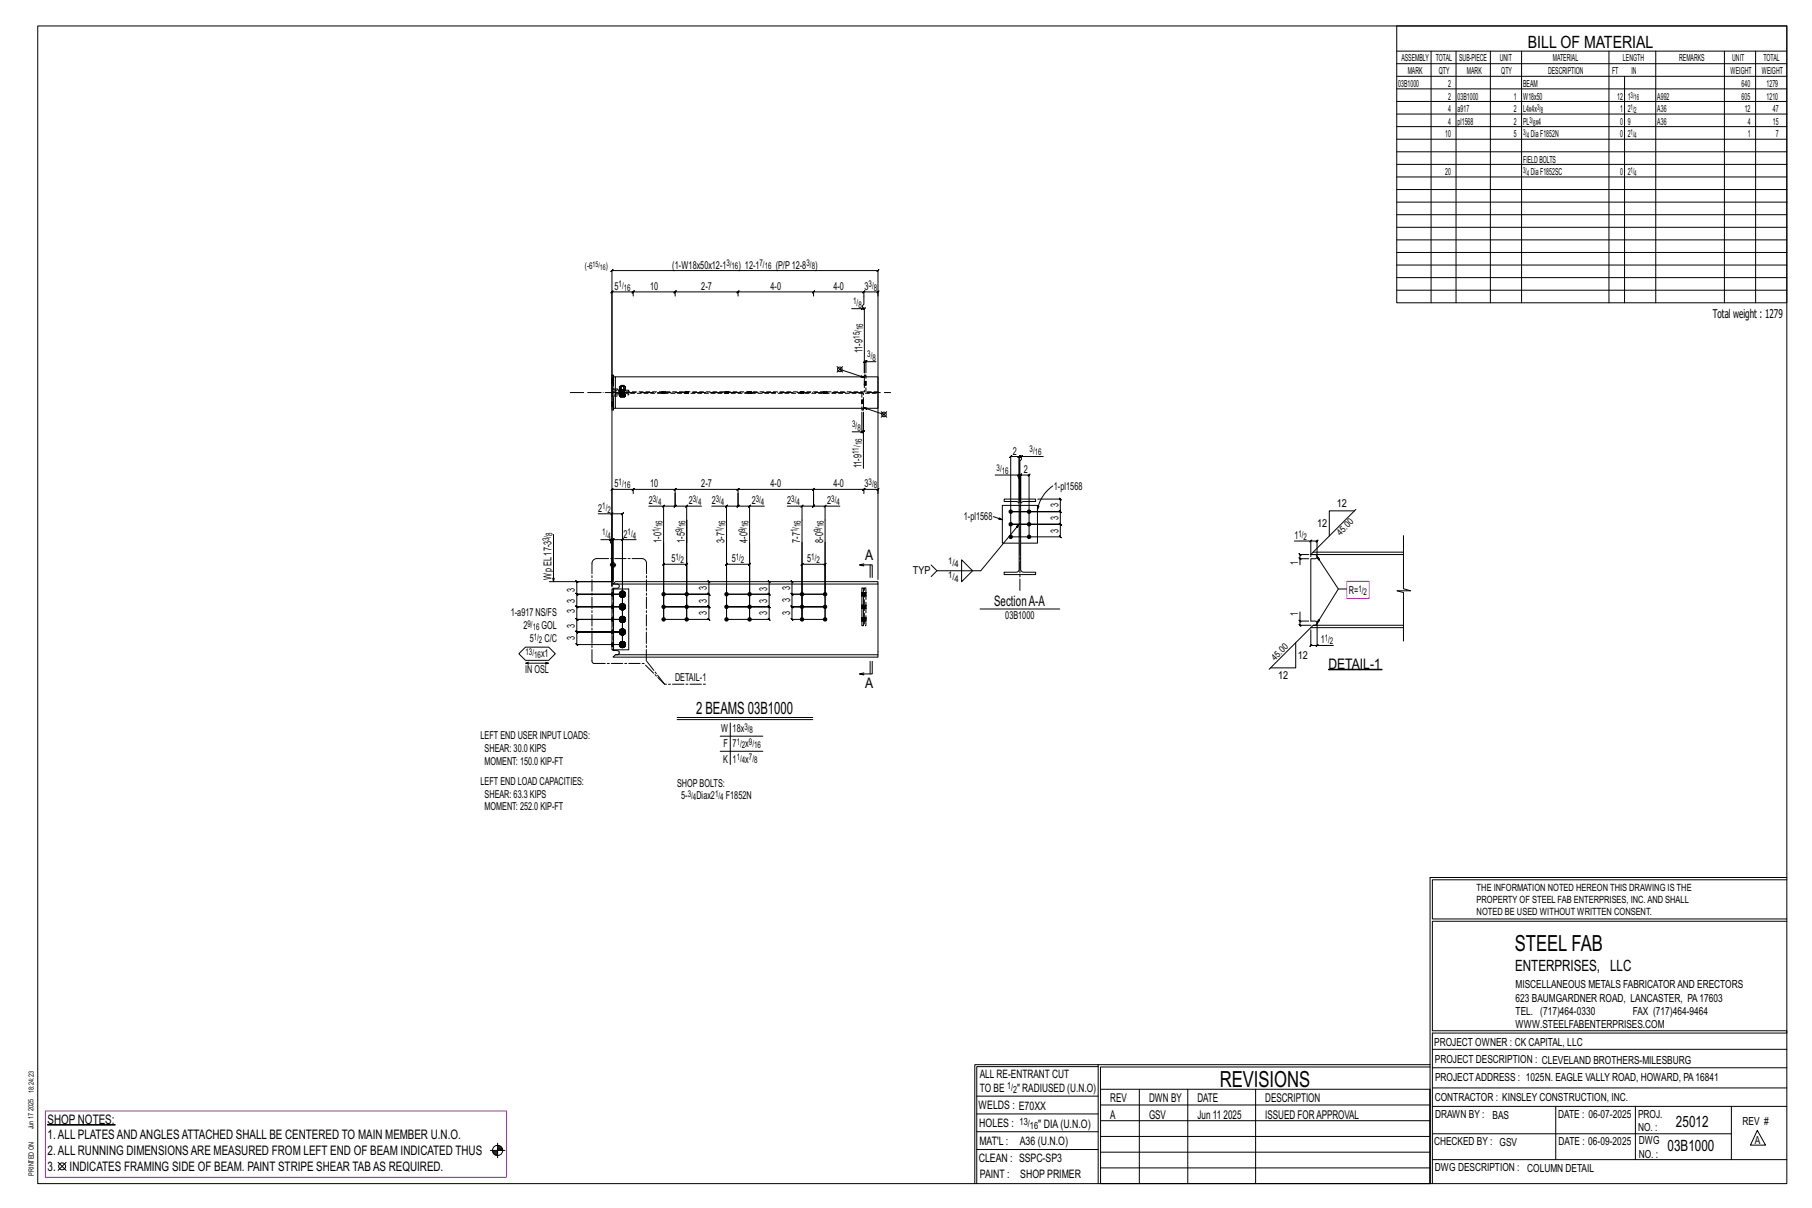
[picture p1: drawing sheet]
<svg xmlns="http://www.w3.org/2000/svg" width="914mm" height="610mm" viewBox="0 0 914 610" stroke-linecap="round" stroke-linejoin="round" font-family="sans-serif">
<g fill="#000" stroke="#000" stroke-width=".5">
<path d="M670 338h27zM24 568h34z"/>
<circle cx="510" cy="258" r=".9"/>
<circle cx="519" cy="258" r=".9"/>
<circle cx="510" cy="265" r=".9"/>
<circle cx="510" cy="271" r=".9"/>
<circle cx="519" cy="271" r=".9"/>
<circle cx="519" cy="265" r=".9"/>
<circle cx="335" cy="300" r=".9"/>
<circle cx="347" cy="300" r=".9"/>
<circle cx="367" cy="300" r=".9"/>
<circle cx="378" cy="300" r=".9"/>
<circle cx="405" cy="300" r=".9"/>
<circle cx="416" cy="300" r=".9"/>
<circle cx="335" cy="313" r=".9"/>
<circle cx="335" cy="306" r=".9"/>
<circle cx="347" cy="306" r=".9"/>
<circle cx="347" cy="313" r=".9"/>
<circle cx="367" cy="313" r=".9"/>
<circle cx="367" cy="306" r=".9"/>
<circle cx="378" cy="306" r=".9"/>
<circle cx="378" cy="313" r=".9"/>
<circle cx="405" cy="313" r=".9"/>
<circle cx="405" cy="306" r=".9"/>
<circle cx="416" cy="306" r=".9"/>
<circle cx="416" cy="313" r=".9"/>
</g>
<g fill="none" stroke="#000" stroke-width=".5">
<path d="M19 13h883v584h-883zM705 13h197v140h-197zM705 26h197M705 32h197M705 39h197M722 26v127M735 26v127M752 26v127M768 26v127M812 26v127M820 39v114M836 26v127"/>
<path d="M870 26v127M886 26v127M705 45h197M705 51h197M705 58h197M705 64h197M705 70h197M705 77h197M705 83h197M705 89h197M705 96h197M705 102h197"/>
<path d="M705 108h197M705 115h197M705 121h197M705 127h197M705 134h197M320 149v-2l-1 1 1-1h-11l-1 1 1-1v53M320 147h21l-1 1 1-1v2M320 147l-1 1zM341 147h31v1l1-1-1 2M341 147l-1 1zM372 147h39l-1 1 1-1v2M373 147l-1 1z"/>
<path d="M411 147h25l-1 1 1-1v7h-1v2h-5M411 147l-1 1zM435 156h1l1-1-1 1v22M436 155l-1 1zM436 147h7v1l1-1-1 2M436 147l-1 1zM705 140h197M705 146h197M436 178v10zM309 191h.1M309 193h.1M309 198v9h1v-1"/>
<path d="M310 190v-1h-1v9M310 191h.1M310 193h.1M311 190h132v16h-132zM311 190h-2v16h2M313 199v1zM313 197v-2v2M313 199v1M313 199h1v1h-1M313 197h.1M313 198h.1M313 199h.1"/>
<path d="M313 197h3h-3M314 199h.1M315 199h-1v1M315 195h1v2M315 195h-2h2v2M315 197h.1M315 198h.1M315 199h.1M315 199l1 1M316 199v1M316 200h-1M334 198h.1"/>
<path d="M336 198h.1M346 198h.1M347 198h.1M366 198h.1M367 198h.1M377 198h.1M379 198h.1M404 198h.1M406 198h.1M416 198h.1M417 198h.1M422 185l3 3"/>
<path d="M424 186l12 5M425 185l-3 3M436 194h.1M436 193h.1M436 190v-1h1v1M437 183h-1l1-1-1 1v5M437 194h.1M437 193h.1M437 182l-1 1zM442 183h-5v5M309 203h.1M309 205h.1"/>
<path d="M310 203h.1M310 205h.1M313 200h1h1M314 200l1-1v1M435 202h.1M435 204h.1M435 206v1h1v-1M435 208v10h-5M435 218h1h-1l1-1v1v-10v28M435 217l-1 1zM436 206l10 3M436 202h.1"/>
<path d="M436 204h.1M445 208l2 3M447 208l-2 3M502 240h12v1l1 1v10M514 240h-1l1-1zM514 240h1l1-1-1 1v13v-13l1-1-1 1h4l1-1-1 1v31M515 230h1l-1 1zM515 230h-1h1l-1 1v-1v23v-23h1l-1 1v-1h-4h1l-1 1v-1v41h25h1l-1-1v1v-6h1l-1-1v1h-25h25h1l-1-1v1v-7l1 1-1-1h-25h25l1 1-1-1v-6h1l-1-1v1h-11M526 230h-11v2v1v13M309 259h5v1l1-1h-1v66M309 259l-1 1zM320 249v-3l-1 1h1h-11v-1l-1 1h1v49v-37h-7"/>
<path d="M320 247h21h-1l1-1v3M320 246l-1 1zM327 255h8v58h23l-1-1 1 1v-7v1l-1-1h1h-23h23v1l-1-1h1v-6l-1-1 1 1h-23h23l-1-1 1 1v-6l-1-1 1 1M335 255l-1 1 1-1zM341 249v6l-1 1 1-1h-6M341 249v6l-1 1 1-1h6M341 247h31l1-1-1 3M341 246l-1 1zM347 255l-1 1zM354 255h-7v45M359 255h8v58v-28h-1l1-1v1h11l1-1-1 1v28v-58h8M366 256l1-1z"/>
<path d="M372 247l1-1zM372 249v6h1l-1 1v-1h-5M372 249v6v1l1-1h-1h6M372 247h39h-1l1-1v3M378 255h1l-1 1zM397 255h8v58v-28h-1l1-1v1h11l1-1-1 1v28M405 255l-1 1 1-1zM411 247h-1l1-1zM411 249v6l-1 1 1-1h-6M411 249v6l-1 1 1-1h5M411 247h25h-1l1-1v3M417 255l-1 1z"/>
<path d="M424 255h-8v45M436 247h7l1-1-1 3M436 246l-1 1zM507 252h16v1h-7h-1v2v33l1 1h7v1h-16v-1h6l1-1v-1v-33l-1-1h-6zM514 255h-8v19h8M515 255h9v19h-9M524 255v1v1zM531 245a19 19 0 0 0-7 12M684 258h-13v12M684 257l-21 22M279 270v24M303 272h5v2l1 1v21"/>
<path d="M308 272h1v1l1-1h-1v22M309 272l-1 1zM314 272h1l-1 1zM314 272h-5h1l-1 1v-1v22M321 272h-7v53M335 274v39v-28h-1l1-1v1h12h-1l1-1v1v28v-51v12M367 274v-12v51h21h1l-1-1v1v-7l1 1-1-1h-21h21l1 1-1-1v-6h1l-1-1v1h-21h21h1l-1-1v1v-6h1l-1-1v1M416 274v39h-16l-1-1 1 1v-7v1l-1-1h1h16h-16v1l-1-1h1v-6l-1-1 1 1h16M501 261l5 1M514 265l-19 23h-22l-3-3M653 273h8v8M660 280h-4v-1l1 1h-1v2"/>
<path d="M661 274l1-1zM661 273h4l-1 1 1-1v8M661 280h47M661 280h3a1.1 1.1 0 0 1 1 1 1.1 1.1 0 0 1-1 1h-3v31h3l1 1-1 1-1 1M708 270v27l4 1h-7l3 1v25M708 279h-45l-2 1M308 285h3M308 285h.1M308 284v1M309 284v1M309 297h1v31h-1zM309 295h2a1.1 1.1 0 0 1 2 1 1.1 1.1 0 0 1-2 1h-2"/>
<path d="M309 284v8M309 294h-18v-1l1 1h-1v6v-1l1 1h-1h23h-23v-1l1 1h-1v6l1 1-1-1h23h-23l1 1-1-1v7v-1l1 1h-1h23h-23v-1l1 1h-1v6v-1l1 1h-1h23h-23v-1l1 1h-1v6l1 1-1-1h23M310 285v1M310 297h7v31h-7M311 294h132v1h-134zM313 300h.1M313 299v1M313 299v1v1v-1M314 298l-1 1M314 299l1-1v1M315 299l1 1M315 298l-1 1"/>
<path d="M315 300v1M315 299h1h-1M316 299v1M400 294l-1-1 1 1v6l-1-1 1 1h16M435 299h.1M435 297h1v19h-1zM436 299h.1M436 286l-2-1h6v6M436 285h-2M437 299h.1M439 285v6M443 292v-155l1-1-1 1h-134v-1l-1 1h1v157h-32"/>
<path d="M443 295v35M473 288l-3 3M485 283l6 5-6 6zM656 281l1 1zM660 282h-4v3M665 281l10 16-10 17v-1h1l-1 1v12h8M675 297h5M313 319h.1M313 313h.1M313 306h.1M313 318v1M313 312v1"/>
<path d="M313 320h1M313 314h1M313 307l1 1M313 301h1M313 319v1M313 306v1M313 319v-1v1v1v-1M313 312v-1v2v1v-1M313 306v-1v1v1M313 313l1 1M314 318h-1M314 311h-1"/>
<path d="M314 305h-1M314 320h1M314 314h1M314 307l1 1M314 301h1M314 317l-1 1M314 318h1M314 311l-1 1M314 312l1-1v1M314 305h1M315 318l1 1v1M315 312l1 1"/>
<path d="M315 305l1 1v1M315 318h-1M315 311l-1 1M315 305h-1M315 320h-1M315 313v1h-1M315 307v1l-1-1M315 301h-1M315 319l1 1h-1M315 313h1l-1 1M315 307h1h-1M315 300h1l-1 1"/>
<path d="M315 319v1M315 313v1M315 306v1M315 318h1l-1 1M315 311l1 1h-1M315 305l1 1h-1M316 318v1M316 312v1M316 306h.1M435 301h.1M435 305h.1M435 307h.1"/>
<path d="M435 312h.1M435 313h.1M436 301h.1M436 305h.1M436 307h.1M436 312h.1M436 313h.1M437 301h.1M437 305h.1M437 307h.1M437 312h.1M437 313h.1"/>
<path d="M495 307h40M656 313l1 1zM656 309v4h4M656 313v3v-1l1 1h-1h6M661 318v8l1-1-1 1h4M661 317l-21 21M661 317h47M708 316h-45l-2 1M262 330l3-3h12l3 3-3 3h-12zM265 335h12h-2M267 334l-2 1h2M275 334l2 1"/>
<path d="M309 328l3 1v1h-1M311 330h132v2h-134zM313 325h.1M313 326l1 1M313 325v1M313 325v-1v1v1M314 324h-1M314 326l1 1M314 324l-1 1M314 324h1v1M315 324l1 1v1M315 324h-1"/>
<path d="M315 326v1l-1-1M315 326h1h-1M315 325v1M315 324l1 1h-1M316 325h.1M436 340h-2M439 334v6M440 334v6h-6l2 1M654 324v13h-13M665 326v-1l-1 1zM342 362h68M342 363h68"/>
<path d="M363 372h22M363 379h22M369 365v21M722 443v154M722 443h180M902 444h-179v20h179M902 465h-179v55h179v1h-179v76M554 538h-61v59M554 537h168M722 538h-167v13M723 539h179M723 530h179"/>
<path d="M493 553h61M555 550h167v47h-167zM555 558h167M575 550v47M599 550v47M634 550v47M723 549h179M723 558h179M785 558v27M825 558v27M874 558v27M251 577v7"/>
<path d="M251 579h2M251 580h3M251 578h2M493 571h61M493 562h61M555 573h167M555 566h167M723 572h151M887 570l4 8h-8zM29 587l4 4M33 587l-4 4M247 581h8"/>
<path d="M249 581h2M249 582h2M250 583h1M492 597v-60h62v60M493 580h61M555 589h167M555 581h167M723 585h179"/>
<circle cx="424" cy="186" r="1.2"/>
<circle cx="446" cy="209" r="1.2"/>
<circle cx="309" cy="285" r="1.2"/>
<circle cx="31" cy="589" r="1.8"/>
<circle cx="251" cy="581" r="2.6"/>
</g>
<path d="M680 293h11v9h-11zM23 561h233v33h-233z" fill="none" stroke="#f0f" stroke-width=".5"/>
<g fill="none" stroke="#000" stroke-width=".5" stroke-dasharray="2 1.4">
<path d="M309 192h1M309 191h1M309 191h.1M309 193h.1M309 193h1M309 200h2l2-1M310 191h-1M310 191h.1M310 193l-1-1 1 1M311 196h-2M312 197l-1-1M312 197h.1"/>
<path d="M312 198h.1M312 198v-1M312 198h-3M313 198v1l130-1M313 199v1zM313 200h.1M313 197v-2v2v-2v2h2h-2M313 199v1M313 199h1M313 198h.1M313 198v1M313 197h.1"/>
<path d="M313 197v1M313 197v2v-2M313 199h.1M313 195h1M313 195h2M313 195h.1M313 197h2M314 198h.1M314 198l-1 1M314 198v-1M314 199v1zM314 200h.1"/>
<path d="M314 200h1M314 195h.1M314 195h1M314 197v1zM314 198h1M314 198v1zM314 198v1M314 199h.1M314 198l1-1M314 197h.1M314 199l1 1M315 199h.1"/>
<path d="M315 197h.1M315 195h.1M315 198h.1M315 198v1M315 198v-1M315 195v2zM315 197h1h-1v-2h1v2M315 197v2v-2M315 199v-1M315 199l1 1h-1zM315 197h1M316 200h-1z"/>
<path d="M316 200h.1M316 199v1M317 198v-1h-7v-7M334 198h.1M335 198h.1M335 198h1M336 198h.1M346 198h.1M346 198h1zM347 198h.1M366 198h.1M366 198h1z"/>
<path d="M367 198h.1M377 198h.1M378 198h.1M378 198h1M379 198h.1M404 198h.1M404 198h1zM405 198h.1M405 198h1M406 198h.1M416 198h.1M416 198h1"/>
<path d="M417 198h.1M435 198v8M436 193l1 1zM436 194h.1M436 193h.1M436 190v8M436 194h1M437 198v-8M437 193h-1M437 194h-1M437 194h.1M437 193h.1"/>
<path d="M443 198h-134M309 204h1M309 203h1M309 203h.1M309 205h.1M309 205h1M309 204l1 1M310 206v-6l7-1v-1M310 203h-1M310 203h.1M310 204h-1h1M313 200h1"/>
<path d="M314 200v-1l1 1M315 200h.1M435 202l1 1zM435 202h1M435 202h.1M435 204h.1M435 203l1 1M435 203h1M435 204h1M436 206v-8M436 202h-1M436 202h.1"/>
<path d="M436 203h.1M309 300h1M309 299h1M309 297v31M313 300h.1M313 300v-1v1v1v-1M313 299v1zM313 299v1M313 299h.1M313 299v-1zM313 299l1-1zM313 299l1-1"/>
<path d="M313 299h1M313 299h2zM313 299v1v-1v1v1v-1v1M313 299h1zM313 298h1zM314 299h.1M314 298v1M314 299h1zM314 298h1h-1h1v1zM314 298h1zM315 299h.1M315 298v1z"/>
<path d="M315 298v1M315 299v1zM315 299l1 1zM315 300h.1M315 299h1h-1M315 299l1 1M315 299h1zM316 299v1zM316 299v1M316 300l-1 1zM316 300h.1M435 300h1z"/>
<path d="M435 300h1M435 299h1M435 299h.1M436 299h-1M436 299h.1M436 300h.1M436 300h1zM436 297h1v19h-1zM437 299h-1M437 299h.1M437 300l-1-1M309 320h1z"/>
<path d="M309 320h.1M309 319l1 1M309 319h1M309 318h1M309 313h1zM309 313h.1M309 313h1M309 312h1M309 307h1zM309 307h.1M309 307h1M309 306h1"/>
<path d="M309 305h1M309 301h1zM309 301v-1M309 300l1 1M310 319h-1l1 1M310 313h-1h1M310 307l-1-1 1 1M310 300h-1h1M313 319v1zM313 313h.1M313 306v1zM313 319v-1v1v1v-1"/>
<path d="M313 313v-2v2v1v-1M313 306v-1v1v2v-2M313 318v1zM313 320h.1M313 312v1zM313 313v1zM313 306h.1M313 307h.1M313 300v1zM313 320v-1M313 318v1M313 312v1"/>
<path d="M313 307v-1M313 318h.1M313 318v-1zM313 311v1zM313 314h.1M313 311h.1M313 305v1zM313 307v1zM313 305h.1M313 301h.1M313 320h1zM313 320h1"/>
<path d="M313 318h1zM313 318h1M313 314h1zM313 314h1M313 311h1zM313 311h1M313 307l1 1zM313 307l1 1M313 305h1zM313 305h1M313 301h1zM313 301h1"/>
<path d="M313 319l1 1M313 319l1-1M313 313l1 1M313 312h1M313 307h1M313 306l1-1M313 300l1 1M313 319h.1M313 318h2zM313 314h2zM313 311h2zM313 308h2z"/>
<path d="M313 305h2zM313 301h2zM313 318v1v-1v2M313 312v-1v2v-1v1v1v-1v1v-1M313 305v1v1M313 319l1 1zM313 319l1-1zM313 313h1zM313 312h1zM313 307h1zM313 306h1zM313 300l1 1z"/>
<path d="M313 317h1zM313 308h1zM314 320h.1M314 318h.1M314 314h.1M314 313h.1M314 312h.1M314 307v1zM314 307h.1M314 306v-1zM314 301h.1M314 317v1v-1v1"/>
<path d="M314 320h1M314 320h1zM314 318h1zM314 317l1 1-1-1 1 1zM314 317h1zM314 311v1M314 314h1zM314 314h1M314 313h1zM314 312h1zM314 311h1h-1h1v1zM314 311h1z"/>
<path d="M314 305h.1M314 308h1zM314 308h1M314 307l1 1M314 307h1zM314 305l1 1zM314 305h1h-1h1zM314 305h1zM314 301h1zM314 301h1M315 320h.1M315 320v-1z"/>
<path d="M315 318v1zM315 318h.1M315 314v-1M315 313h.1M315 312h.1M315 307h.1M315 306h.1M315 305h.1M315 301h.1M315 301v-1zM315 314h.1M315 311h.1"/>
<path d="M315 308v-1zM315 308v-1M315 317v1zM315 319h.1M315 312v1zM315 318l1 1zM315 311l1 2zM315 305l1 1zM315 306v1zM315 319l1 1h-1M315 319l1-1h-1M315 313h1l-1 1"/>
<path d="M315 312h1l-1-1M315 307h1h-1M315 306h1l-1-1M315 300h1l-1 1M315 320v-1M315 318l1 2M315 311v1l1 1M315 307v-1M315 305l1 2M315 301v-1M315 318h1zM315 311l1 1z"/>
<path d="M316 318v1zM316 318v1M316 312v1zM316 312v1M316 306h.1M316 320h-1zM316 313l-1 1zM316 307h-1zM316 319l-1 1zM316 306l-1 2zM316 319v1zM316 313h.1"/>
<path d="M316 306v1zM435 301h.1M435 300l1 1M435 306h1zM435 306h1M435 305h.1M435 307h.1M435 307h1M435 306l1 1M435 312l1 1zM435 312h1M435 312h.1"/>
<path d="M435 313h.1M435 313h1M435 301h1M436 305h-1M436 312h-1M436 305h.1M436 306v1M436 312h.1M436 313h.1M436 301h.1M436 306l1 1zM436 307h.1"/>
<path d="M436 306h.1M436 313h1zM436 313v-1M436 301h1M436 307h1M436 313h1M437 305h-1M437 312h-1M437 300h-1M437 301h.1M437 307h-1M437 307h.1"/>
<path d="M437 305h.1M437 306l-1-1M437 306h-1M437 313h-1M437 313h.1M437 312h.1M437 313l-1-1M309 326h1zM309 326h.1M309 326h1M309 325h1M309 324h1"/>
<path d="M310 326l-1-1 1 1M313 325v1zM313 325v-1v1v2v-2M313 325h.1M313 326h.1M313 326v-1M313 324v1zM313 326v1zM313 324h.1M313 326l1 1zM313 326l1 1M313 324h1z"/>
<path d="M313 324h1M313 326h1M313 325l1-1M313 327h2zM313 324h2zM313 320h2zM313 325v-1v1v1M313 326h1zM313 325h1zM313 327h1zM313 320l1 1zM314 326v1z"/>
<path d="M314 326h.1M314 325v-1zM314 324h.1M314 327h1zM314 327h1M314 326l1 1M314 326h1zM314 324l1 1zM314 324h1h-1h1zM314 324h1zM314 321l1-1zM315 326h.1"/>
<path d="M315 325h.1M315 324v1M315 327v-1zM315 327v-1M315 324h.1M315 324l1 1zM315 325v1zM315 326h1h-1M315 325h1l-1-1M315 326v-1M315 324v1l1 1M316 325h.1"/>
<path d="M316 326h-1zM316 325l-1 2zM316 325v1z"/>
</g>
<path d="M288 198h161" fill="none" stroke="#000" stroke-width=".5" stroke-dasharray="6.8 1 0 1"/>
<path d="M301 282l-1 1-1 1M301 282h23M326 284v-1l-2-1M515 298v-51M299 334v-50M299 334l1 1M300 335h25l10 10h22M326 334v-50M335 345l-9-11" fill="none" stroke="#000" stroke-width=".5" stroke-dasharray="5.8 1 1 1"/>
<g font-size="11.2">
<text x="764" y="480">STEEL FAB</text>
<text x="616" y="548">REVISIONS</text>
</g>
<g font-size="8.6">
<text x="771" y="24">BILL OF MATERIAL</text>
<text x="351" y="360">2 BEAMS 03B1000</text>
</g>
<g font-size="7.9">
<text x="765" y="490">ENTERPRISES, LLC</text>
<text x="846" y="569">25012</text>
<text x="842" y="581">03B1000</text>
</g>
<g font-size="7.3">
<text x="437" y="283">A</text>
<text x="502" y="306">SectionA-A</text>
<text x="670" y="337">DETAIL-1</text>
<text x="437" y="347">A</text>
</g>
<g font-size="6.6">
<text x="24" y="567">SHOP NOTES:</text>
<text x="24" y="575">1.ALL PLATESANDANGLESATTACHED SHALL BE CENTERED TO MAIN MEMBER U.N.O.</text>
<text x="24" y="583">2.ALL RUNNING DIMENSIONSARE MEASURED FROM LEFT END OF BEAM INDICATED THUS</text>
<text x="24" y="591">3.</text>
<text x="35" y="591">INDICATES FRAMING SIDE OF BEAM. PAINT STRIPE SHEAR TABAS REQUIRED.</text>
</g>
<g font-size="6.1">
<text x="864" y="161">Total weight : 1279</text>
<text x="560" y="556">REV</text>
<text x="580" y="556">DWN BY</text>
<text x="604" y="556">DATE</text>
<text x="639" y="556">DESCRIPTION</text>
<text x="560" y="564">A</text>
<text x="580" y="564">GSV</text>
<text x="604" y="564">Jun 11</text>
<text x="617" y="564">2025</text>
<text x="639" y="564">ISSUED FORAPPROVAL</text>
</g>
<g font-size="5.9">
<text x="494" y="560">WELDS : E70XX</text>
<text x="494" y="569">HOLES :</text>
<text x="524" y="569">&quot; DIA(U.N.O)</text>
<text x="494" y="578">MAT'L :</text>
<text x="515" y="578">A36 (U.N.O)</text>
<text x="494" y="586">CLEAN : SSPC-SP3</text>
<text x="495" y="595">PAINT :</text>
<text x="515" y="595">SHOP PRIMER</text>
</g>
<g font-size="5.8">
<text x="494" y="544">ALL RE-ENTRANT CUT</text>
<text x="494" y="551">TO BE</text>
<text x="513" y="551">&quot; RADIUSED (U.N.O)</text>
</g>
<g font-size="5.6">
<text x="765" y="499">MISCELLANEOUS METALS FABRICATORAND ERECTORS</text>
<text x="765" y="505">623 BAUMGARDNER ROAD, LANCASTER, PA17603</text>
<text x="765" y="512">TEL. (717)464-0330</text>
<text x="824" y="512">FAX (717)464-9464</text>
<text x="765" y="519">WWW.STEELFABENTERPRISES.COM</text>
<text x="724" y="528">PROJECT OWNER : CK CAPITAL, LLC</text>
<text x="724" y="537">PROJECT DESCRIPTION : CLEVELAND BROTHERS-MILESBURG</text>
<text x="724" y="545">PROJECTADDRESS : 1025N. EAGLE VALLY ROAD, HOWARD, PA16841</text>
<text x="724" y="556">CONTRACTOR : KINSLEY CONSTRUCTION, INC.</text>
<text x="724" y="564">DRAWN BY :</text>
<text x="753" y="564">BAS</text>
<text x="786" y="564">DATE : 06-07-2025</text>
<text x="827" y="564">PROJ.</text>
<text x="879" y="568">REV #</text>
<text x="827" y="571">NO. :</text>
<text x="724" y="578">CHECKED BY : GSV</text>
<text x="787" y="578">DATE : 06-09-2025</text>
<text x="827" y="578">DWG</text>
<text x="886" y="578">A</text>
<text x="827" y="584">NO. :</text>
<text x="724" y="591">DWG DESCRIPTION : COLUMN DETAIL</text>
</g>
<g font-size="5.5">
<text x="339" y="136">(1-W18x50x12-1</text>
<text x="373" y="136">) 12-1</text>
<text x="391" y="136">(P/P12-8</text>
<text x="411" y="136">)</text>
<text x="310" y="146">5</text>
<text x="328" y="146">10</text>
<text x="354" y="146">2-7</text>
<text x="389" y="146">4-0</text>
<text x="421" y="146">4-0</text>
<text x="436" y="146">3</text>
<text x="435" y="178" transform="rotate(-90 435 178)">11-9</text>
<text x="511" y="229">2</text>
<text x="435" y="236" transform="rotate(-90 435 236)">11-9</text>
<text x="517" y="239">2</text>
<text x="310" y="246">5</text>
<text x="328" y="246">10</text>
<text x="354" y="246">2-7</text>
<text x="389" y="246">4-0</text>
<text x="421" y="246">4-0</text>
<text x="436" y="246">3</text>
<text x="532" y="247">1-pl1568</text>
<text x="327" y="254">2</text>
<text x="348" y="254">2</text>
<text x="359" y="254">2</text>
<text x="379" y="254">2</text>
<text x="397" y="254">2</text>
<text x="417" y="254">2</text>
<text x="534" y="256" transform="rotate(-90 534 256)">3</text>
<text x="675" y="256">12</text>
<text x="302" y="258">2</text>
<text x="486" y="263">1-pl1568</text>
<text x="534" y="262" transform="rotate(-90 534 262)">3</text>
<text x="534" y="269" transform="rotate(-90 534 269)">3</text>
<text x="665" y="266">12</text>
<text x="315" y="271">2</text>
<text x="334" y="274" transform="rotate(-90 334 274)">1-0</text>
<text x="346" y="274" transform="rotate(-90 346 274)">1-5</text>
<text x="366" y="274" transform="rotate(-90 366 274)">3-7</text>
<text x="377" y="274" transform="rotate(-90 377 274)">4-0</text>
<text x="404" y="274" transform="rotate(-90 404 274)">7-7</text>
<text x="415" y="274" transform="rotate(-90 415 274)">8-0</text>
<text x="653" y="272">1</text>
<text x="339" y="284">5</text>
<text x="369" y="284">5</text>
<text x="407" y="284">5</text>
<text x="655" y="285" transform="rotate(-90 655 285)">1</text>
<text x="278" y="292" transform="rotate(-90 278 292)">Wp EL17-3</text>
<text x="461" y="290">TYP</text>
<text x="290" y="299" transform="rotate(-90 290 299)">3</text>
<text x="357" y="298" transform="rotate(-90 357 298)">3</text>
<text x="387" y="298" transform="rotate(-90 387 298)">3</text>
<text x="399" y="298" transform="rotate(-90 399 298)">3</text>
<text x="681" y="300">R=</text>
<text x="290" y="304" transform="rotate(-90 290 304)">3</text>
<text x="357" y="304" transform="rotate(-90 357 304)">3</text>
<text x="387" y="304" transform="rotate(-90 387 304)">3</text>
<text x="399" y="304" transform="rotate(-90 399 304)">3</text>
<text x="258" y="311">1-a917 NS/FS</text>
<text x="290" y="309" transform="rotate(-90 290 309)">3</text>
<text x="357" y="310" transform="rotate(-90 357 310)">3</text>
<text x="387" y="310" transform="rotate(-90 387 310)">3</text>
<text x="399" y="310" transform="rotate(-90 399 310)">3</text>
<text x="655" y="311" transform="rotate(-90 655 311)">1</text>
<text x="264" y="317">2</text>
<text x="273" y="317">GOL</text>
<text x="290" y="317" transform="rotate(-90 290 317)">3</text>
<text x="507" y="312">03B1000</text>
<text x="290" y="323" transform="rotate(-90 290 323)">3</text>
<text x="267" y="324">5</text>
<text x="275" y="324">C/C</text>
<text x="666" y="325">1</text>
<text x="273" y="332">x1</text>
<text x="655" y="332">12</text>
<text x="265" y="340">IN OSL</text>
<text x="341" y="344">DETAIL-1</text>
<text x="645" y="343">12</text>
<text x="364" y="370">W</text>
<text x="370" y="370">18x</text>
<text x="243" y="373">LEFT END USER INPUT LOADS:</text>
<text x="365" y="377">F</text>
<text x="370" y="377">7</text>
<text x="376" y="377">x</text>
<text x="245" y="379">SHEAR: 30.0 KIPS</text>
<text x="245" y="386">MOMENT: 150.0 KIP-FT</text>
<text x="365" y="385">K</text>
<text x="370" y="385">1</text>
<text x="376" y="385">x</text>
<text x="243" y="396">LEFT END LOAD CAPACITIES:</text>
<text x="342" y="397">SHOPBOLTS:</text>
<text x="245" y="402">SHEAR: 63.3 KIPS</text>
<text x="344" y="403">5-</text>
<text x="351" y="403">Diax2</text>
<text x="366" y="403">F1852N</text>
<text x="245" y="409">MOMENT: 252.0 KIP-FT</text>
</g>
<g font-size="5">
<text x="745" y="450">THE INFORMATION NOTED HEREON THIS DRAWING IS THE</text>
<text x="745" y="456">PROPERTY OF STEEL FAB ENTERPRISES, INC.AND SHALL</text>
<text x="745" y="462">NOTED BE USED WITHOUT WRITTEN CONSENT.</text>
<text x="508" y="550">1/</text>
<text x="511" y="551">2</text>
<text x="515" y="568">13/</text>
<text x="520" y="570">16</text>
</g>
<g font-size="4.9">
<text x="707" y="31">ASSEMBLY</text>
<text x="725" y="31">TOTAL</text>
<text x="736" y="31">SUB-PIECE</text>
<text x="757" y="31">UNIT</text>
<text x="784" y="31">MATERIAL</text>
<text x="819" y="31">LENGTH</text>
<text x="847" y="31">REMARKS</text>
<text x="874" y="31">UNIT</text>
<text x="890" y="31">TOTAL</text>
<text x="710" y="37">MARK</text>
<text x="726" y="37">QTY</text>
<text x="740" y="37">MARK</text>
<text x="758" y="37">QTY</text>
<text x="781" y="37">DESCRIPTION</text>
<text x="814" y="37">FT</text>
<text x="823" y="37">IN</text>
<text x="873" y="37">WEIGHT</text>
<text x="889" y="37">WEIGHT</text>
<text x="706" y="44">03B1000</text>
<text x="731" y="44">2</text>
<text x="769" y="44">BEAM</text>
<text x="879" y="44">640</text>
<text x="891" y="44">1279</text>
<text x="731" y="50">2</text>
<text x="736" y="50">03B1000</text>
<text x="764" y="50">1</text>
<text x="769" y="50">W18x50</text>
<text x="816" y="50">12</text>
<text x="821" y="50">1</text>
<text x="836" y="50">A992</text>
<text x="879" y="50">605</text>
<text x="891" y="50">1210</text>
<text x="731" y="57">4</text>
<text x="736" y="57">a917</text>
<text x="764" y="57">2</text>
<text x="769" y="57">L4x4x</text>
<text x="818" y="57">1</text>
<text x="821" y="57">2</text>
<text x="836" y="57">A36</text>
<text x="880" y="57">12</text>
<text x="895" y="57">47</text>
<text x="731" y="63">4</text>
<text x="736" y="63">pl1568</text>
<text x="764" y="63">2</text>
<text x="769" y="63">PL x4</text>
<text x="818" y="63">0</text>
<text x="821" y="63">9</text>
<text x="836" y="63">A36</text>
<text x="882" y="63">4</text>
<text x="895" y="63">15</text>
<text x="729" y="69">10</text>
<text x="764" y="69">5</text>
<text x="772" y="69">DiaF1852N</text>
<text x="818" y="69">0</text>
<text x="821" y="69">2</text>
<text x="882" y="69">1</text>
<text x="896" y="69">7</text>
<text x="769" y="82">FIELDBOLTS</text>
<text x="729" y="88">20</text>
<text x="772" y="88">DiaF1852SC</text>
<text x="818" y="88">0</text>
<text x="821" y="88">2</text>
</g>
<g font-size="4.7">
<text x="295" y="136">(-6</text>
<text x="306" y="136">)</text>
<text x="367" y="134">3/</text>
<text x="369" y="136">16</text>
<text x="383" y="134">7/</text>
<text x="386" y="136">16</text>
<text x="407" y="134">3/</text>
<text x="410" y="136">8</text>
<text x="312" y="145">1/</text>
<text x="315" y="147">16</text>
<text x="438" y="145">3/</text>
<text x="441" y="147">8</text>
<text x="431" y="154">1/</text>
<text x="433" y="155">8</text>
<text x="436" y="167" transform="rotate(-90 436 167)">16</text>
<text x="434" y="171" transform="rotate(-90 434 171)">15/</text>
<text x="438" y="180">3/</text>
<text x="440" y="182">8</text>
<text x="430" y="216">3/</text>
<text x="433" y="217">8</text>
<text x="435" y="225" transform="rotate(-90 435 225)">16</text>
<text x="433" y="229" transform="rotate(-90 433 229)">11/</text>
<text x="520" y="228">3/</text>
<text x="522" y="230">16</text>
<text x="503" y="237">3/</text>
<text x="506" y="239">16</text>
<text x="312" y="245">1/</text>
<text x="438" y="245">3/</text>
<text x="315" y="246">16</text>
<text x="441" y="246">8</text>
<text x="304" y="257">1/</text>
<text x="329" y="253">3/</text>
<text x="332" y="255">4</text>
<text x="350" y="253">3/</text>
<text x="352" y="255">4</text>
<text x="361" y="253">3/</text>
<text x="364" y="255">4</text>
<text x="381" y="253">3/</text>
<text x="384" y="255">4</text>
<text x="399" y="253">3/</text>
<text x="402" y="255">4</text>
<text x="419" y="253">3/</text>
<text x="422" y="255">4</text>
<text x="307" y="259">2</text>
<text x="333" y="269" transform="rotate(-90 333 269)">1/</text>
<text x="334" y="266" transform="rotate(-90 334 266)">16</text>
<text x="344" y="269" transform="rotate(-90 344 269)">9/</text>
<text x="346" y="266" transform="rotate(-90 346 266)">16</text>
<text x="364" y="269" transform="rotate(-90 364 269)">1/</text>
<text x="366" y="266" transform="rotate(-90 366 266)">16</text>
<text x="376" y="269" transform="rotate(-90 376 269)">9/</text>
<text x="378" y="266" transform="rotate(-90 378 266)">16</text>
<text x="402" y="269" transform="rotate(-90 402 269)">1/</text>
<text x="404" y="266" transform="rotate(-90 404 266)">16</text>
<text x="414" y="269" transform="rotate(-90 414 269)">9/</text>
<text x="416" y="266" transform="rotate(-90 416 266)">16</text>
<text x="277" y="273" transform="rotate(-90 277 273)">3/</text>
<text x="279" y="270" transform="rotate(-90 279 270)">8</text>
<text x="304" y="270">1/</text>
<text x="307" y="272">4</text>
<text x="317" y="270">1/</text>
<text x="319" y="272">4</text>
<text x="655" y="271">1/</text>
<text x="658" y="272">2</text>
<text x="676" y="270" transform="rotate(-45 676 270)">45.0</text>
<text x="341" y="283">1/</text>
<text x="343" y="284">2</text>
<text x="371" y="283">1/</text>
<text x="374" y="284">2</text>
<text x="409" y="283">1/</text>
<text x="412" y="284">2</text>
<text x="478" y="285">1/</text>
<text x="482" y="286">4</text>
<text x="478" y="292">1/</text>
<text x="482" y="294">4</text>
<text x="686" y="299">1/</text>
<text x="688" y="300">2</text>
<text x="266" y="316">9/</text>
<text x="269" y="318">16</text>
<text x="269" y="323">1/</text>
<text x="669" y="323">1/</text>
<text x="272" y="324">2</text>
<text x="671" y="325">2</text>
<text x="265" y="330">13/</text>
<text x="270" y="332">16</text>
<text x="643" y="334" transform="rotate(-45 643 334)">45.0</text>
<text x="376" y="368">3/</text>
<text x="378" y="370">8</text>
<text x="372" y="376">1/</text>
<text x="374" y="378">2</text>
<text x="378" y="376">9/</text>
<text x="381" y="378">16</text>
<text x="372" y="384">1/</text>
<text x="378" y="384">7/</text>
<text x="374" y="385">4</text>
<text x="381" y="385">8</text>
<text x="347" y="402">3/</text>
<text x="350" y="404">4</text>
<text x="361" y="402">1/</text>
<text x="363" y="404">4</text>
</g>
<g font-size="4.2">
<text x="823" y="49">3/</text>
<text x="825" y="51">16</text>
<text x="776" y="56">3/</text>
<text x="778" y="57">8</text>
<text x="823" y="56">1/</text>
<text x="825" y="57">2</text>
<text x="772" y="62">3/</text>
<text x="774" y="63">8</text>
<text x="769" y="68">3/</text>
<text x="770" y="70">4</text>
<text x="823" y="68">1/</text>
<text x="825" y="70">4</text>
<text x="769" y="87">3/</text>
<text x="770" y="89">4</text>
<text x="823" y="87">1/</text>
<text x="825" y="89">4</text>
</g>
<g font-size="4">
<text x="299" y="135">15/</text>
<text x="303" y="136">16</text>
</g>
<g font-size="3.7">
<text x="17" y="551" transform="rotate(-90 17 551)">18:24:23</text>
<text x="17" y="561" transform="rotate(-90 17 561)">2025</text>
<text x="17" y="570" transform="rotate(-90 17 570)">Jun 17</text>
<text x="17" y="593" transform="rotate(-90 17 593)">PRINTED ON</text>
</g>
</svg>
